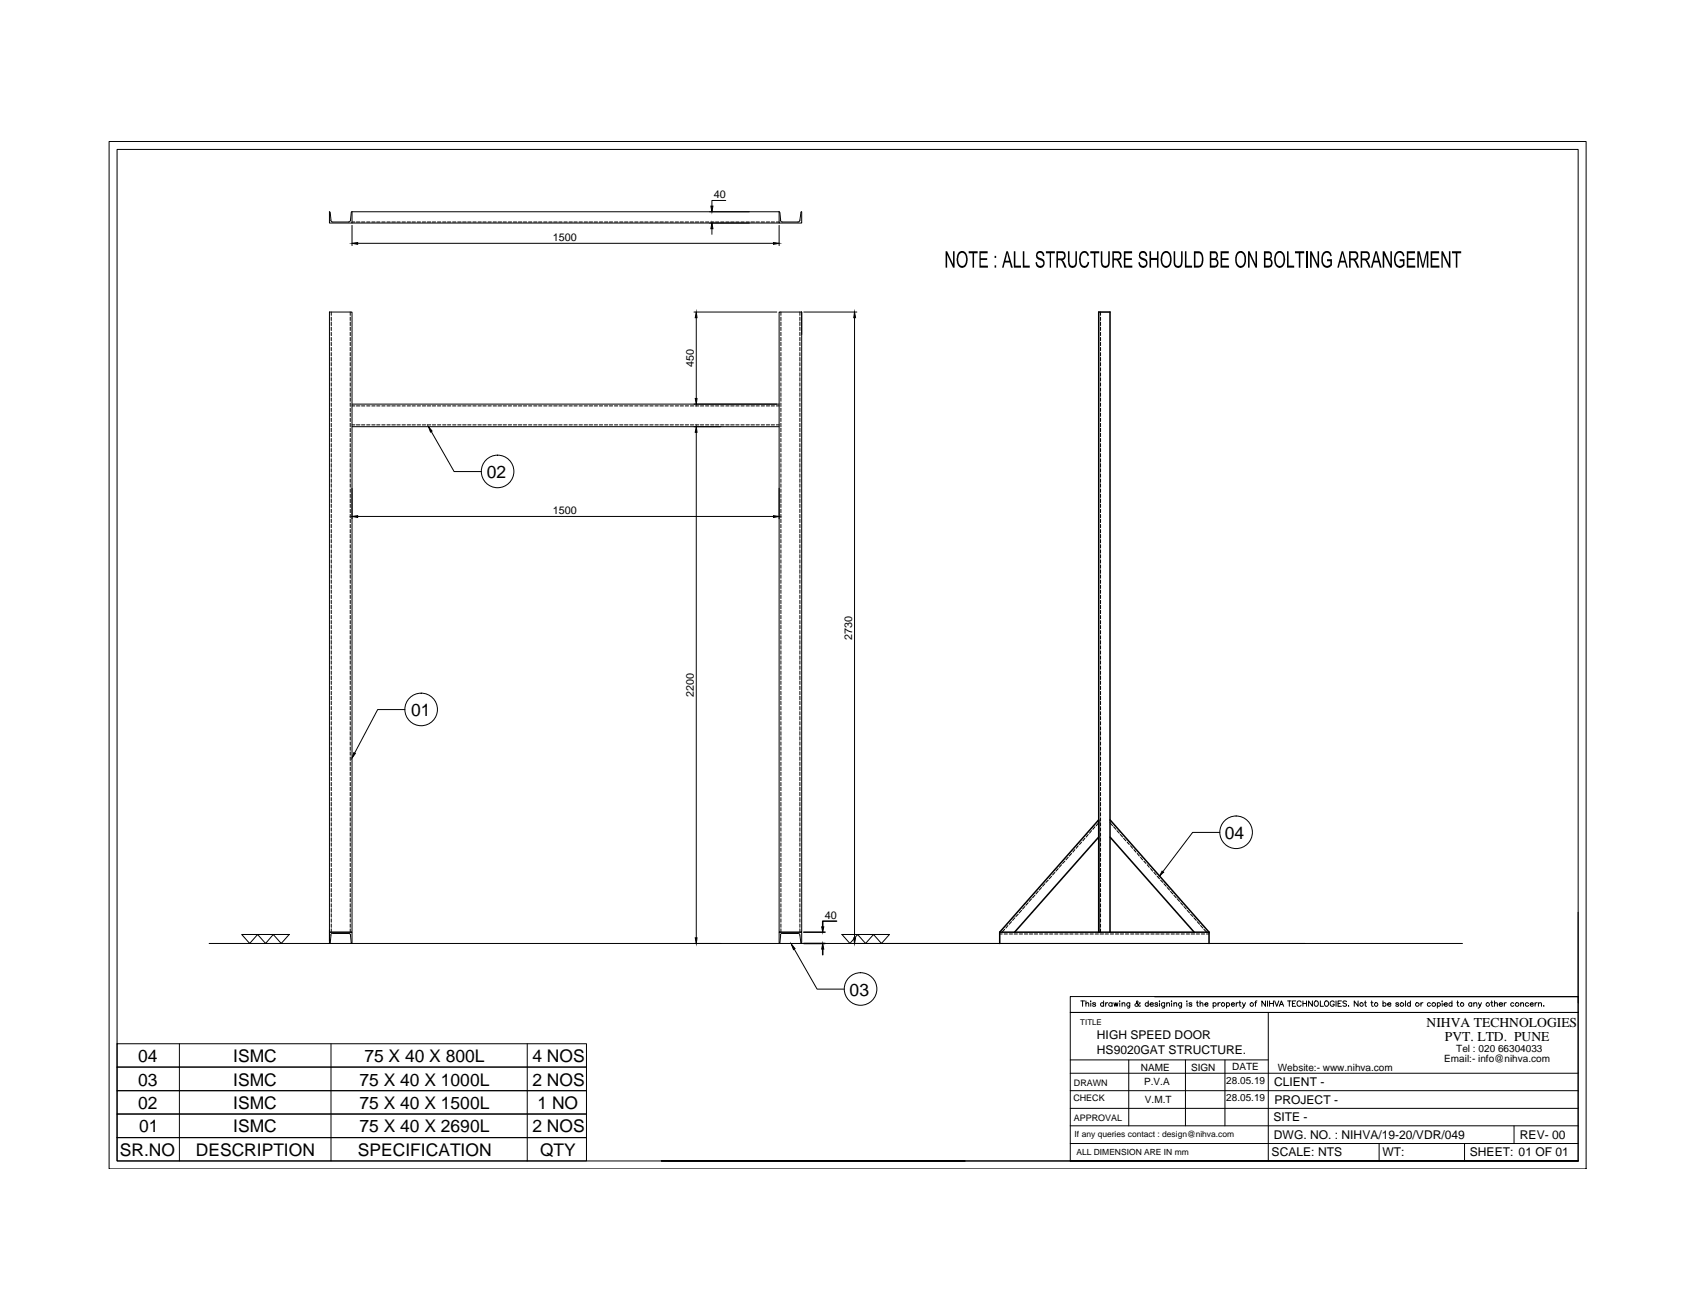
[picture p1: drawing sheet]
<svg xmlns="http://www.w3.org/2000/svg" width="279mm" height="216mm" viewBox="0 0 279 216" stroke-linecap="round" stroke-linejoin="round" font-family="sans-serif">
<!-- layer: 0 -->
<g fill="none" stroke="#000" stroke-width=".17">
<path d="M18 23.4h243.8v169.5h-243.8zM19.3 24.7h241.1v166.9h-241.1zM54.3 35h.2M54.4 35v1.8h3.7v-1.8M54.5 35.1l.1 1.3M54.6 36.3l.1 .3h.2h2.6M58 35.1l-.2 1.4-.3 .1M58.1 35h-.1M58.1 36.6h.5M58.1 36.8h70.5M58.1 35h70.5M58.1 37.2v3.3"/>
<path d="M58.8 36.6h.6M59.7 36.6h.5M60.5 36.6h.6M61.4 36.6h.5M62.2 36.6h.5M63 36.6h.6M63.9 36.6h.5M64.7 36.6h.5M65.5 36.6h.6M66.4 36.6h.5M67.2 36.6h.5M68 36.6h.6"/>
<path d="M68.8 36.6h.6M69.7 36.6h.5M70.5 36.6h.6M71.3 36.6h.6M72.2 36.6h.5M73 36.6h.6M73.8 36.6h.6M74.7 36.6h.5M75.5 36.6h.6M76.3 36.6h.6M77.2 36.6h.5M78 36.6h.6"/>
<path d="M78.9 36.6h.5M79.7 36.6h.5M80.5 36.6h.6M81.4 36.6h.5M82.2 36.6h.6M83 36.6h.6M83.9 36.6h.5M84.7 36.6h.6M85.5 36.6h.6M86.4 36.6h.5M87.2 36.6h.6M88.1 36.6h.5"/>
<path d="M88.9 36.6h.5M89.7 36.6h.6M90.6 36.6h.5M91.4 36.6h.6M92.2 36.6h.6M93.1 36.6h.5M93.9 36.6h.6M94.7 36.6h.6M95.6 36.6h.5M96.4 36.6h.6M97.2 36.6h.6M98.1 36.6h.5"/>
<path d="M98.9 36.6h.6M99.8 36.6h.5M100.6 36.6h.5M101.4 36.6h.6M102.2 36.6h.6M103.1 36.6h.5M103.9 36.6h.6M104.7 36.6h.6M105.6 36.6h.5M106.4 36.6h.5M107.2 36.6h.6M108.1 36.6h.5"/>
<path d="M108.9 36.6h.6M109.7 36.6h.6M110.6 36.6h.5M111.4 36.6h.6M112.2 36.6h.6M113.1 36.6h.5M113.9 36.6h.6M114.7 36.6h.6M115.6 36.6h.5M116.4 36.6h.6M117.3 36.6h.5M117.5 37.7v1"/>
<path d="M118.1 36.6h.5M118.9 36.6h.6M119.8 33.1h-2.3v.9M119.8 36.6h.5M120.6 36.6h.6M121.4 36.6h.6M122.3 36.6h.5M123.1 36.6h.6M123.9 36.6h.6M124.8 36.6h.5M125.6 36.6h.6M126.5 36.6h.5"/>
<path d="M127.3 36.6h.5M128.1 36.6h.5M128.6 35h.1M128.6 35v1.8h3.7v-1.8M128.6 37.2v3.3M128.7 35.1l.1 1.3M128.8 36.3l.1 .3h.2M132.2 35.1l-.2 1.2-.1 .3h-2.8M132.3 35h-.1M54.4 51.5h3.7v102.4h-3.7zM54.7 51.5v.6M54.7 52.4v.5"/>
<path d="M54.7 53.2v.5M54.7 54v.6M54.7 54.8v.6M54.7 55.7v.5M54.7 56.5v.6M54.7 57.3v.6M54.7 58.2v.5M54.7 59v.6M54.7 59.8v.6M57.8 51.5v.6M57.8 52.4v.5M57.8 53.2v.5"/>
<path d="M57.8 54v.6M57.8 54.8v.6M57.8 55.7v.5M57.8 56.5v.6M57.8 57.3v.6M57.8 58.2v.5M57.8 59v.6M57.8 59.8v.6M59 40.2h68.6M114.5 51.5h13.7M114.9 52.4v13.4M128.6 51.5h3.7v102.4h-3.7z"/>
<path d="M128.9 51.5v.6M128.9 52.4v.5M128.9 53.2v.5M128.9 54v.6M128.9 54.8v.6M128.9 55.7v.5M128.9 56.5v.6M128.9 57.3v.6M128.9 58.2v.5M128.9 59v.6M128.9 59.8v.6M132 51.5v.6"/>
<path d="M132 52.4v.5M132 53.2v.5M132 54v.6M132 54.8v.6M132 55.7v.5M132 56.5v.6M132 57.3v.6M132 58.2v.5M132 59v.6M132 59.8v.6M132.3 51.5v3.7M132.6 51.5h8.8"/>
<path d="M141 52.4v102.4M181.6 51.5v.6M181.6 52.4v.5M181.6 53.2v.5M181.6 54v.6M181.6 54.8v.6M181.6 55.7v.5M181.6 56.5v.6M181.6 57.3v.6M181.6 58.2v.5M181.6 59v.6M181.6 59.8v.6"/>
<path d="M54.7 60.7v.5M54.7 61.5v.6M54.7 62.3v.6M54.7 63.2v.5M54.7 64v.6M54.7 64.8v.6M54.7 65.7v.5M54.7 66.5v.6M54.7 67.4v.5M54.7 68.2v.5M54.7 69v.6M54.7 69.9v.5"/>
<path d="M54.7 70.7v.6M54.7 71.5v.6M54.7 72.4v.5M54.7 73.2v.6M54.7 74v.6M54.7 74.9v.5M54.7 75.7v.6M54.7 76.5v.6M54.7 77.4v.5M54.7 78.2v.6M54.7 79.1v.5M54.7 79.9v.5"/>
<path d="M57.8 60.7v.5M57.8 61.5v.6M57.8 62.3v.6M57.8 63.2v.5M57.8 64v.6M57.8 64.8v.6M57.8 65.7v.5M57.8 66.5v.6M57.8 67.4v.5M57.8 68.2v.5M57.8 69v.6M57.8 69.9v.5"/>
<path d="M57.8 70.7v.6M57.8 71.5v.6M57.8 72.4v.5M57.8 73.2v.6M57.8 74v.6M57.8 74.9v.5M57.8 75.7v.6M57.8 76.5v.6M57.8 77.4v.5M57.8 78.2v.6M57.8 79.1v.5M57.8 79.9v.5"/>
<path d="M58.1 70.4h70.5M58.1 70.1h.5M58.1 66.7h70.5M58.1 67h.5M58.8 70.1h.6M58.8 67h.6M59.7 70.1h.5M59.7 67h.5M60.5 70.1h.6M60.5 67h.6M61.4 70.1h.5M61.4 67h.5"/>
<path d="M62.2 70.1h.5M62.2 67h.5M63 70.1h.6M63 67h.6M63.9 70.1h.5M63.9 67h.5M64.7 70.1h.5M64.7 67h.5M65.5 70.1h.6M65.5 67h.6M66.4 70.1h.5M66.4 67h.5"/>
<path d="M67.2 70.1h.5M67.2 67h.5M68 70.1h.6M68 67h.6M68.8 70.1h.6M68.8 67h.6M69.7 70.1h.5M69.7 67h.5M70.5 70.1h.6M70.5 67h.6M71.2 71.2l3.7 6.6h4.6M71.3 70.1h.6"/>
<path d="M71.3 67h.6M72.2 70.1h.5M72.2 67h.5M73 70.1h.6M73 67h.6M73.8 70.1h.6M73.8 67h.6M74.7 70.1h.5M74.7 67h.5M75.5 70.1h.6M75.5 67h.6M76.3 70.1h.6"/>
<path d="M76.3 67h.6M77.2 70.1h.5M77.2 67h.5M78 70.1h.6M78 67h.6M78.9 70.1h.5M78.9 67h.5M79.7 70.1h.5M79.7 67h.5M80.5 70.1h.6M80.5 67h.6M81.4 70.1h.5"/>
<path d="M81.4 67h.5M82.2 70.1h.6M82.2 67h.6M83 70.1h.6M83 67h.6M83.9 70.1h.5M83.9 67h.5M84.7 70.1h.6M84.7 67h.6M85.5 70.1h.6M85.5 67h.6M86.4 70.1h.5"/>
<path d="M86.4 67h.5M87.2 70.1h.6M87.2 67h.6M88.1 70.1h.5M88.1 67h.5M88.9 70.1h.5M88.9 67h.5M89.7 70.1h.6M89.7 67h.6M90.6 70.1h.5M90.6 67h.5M91.4 70.1h.6"/>
<path d="M91.4 67h.6M92.2 70.1h.6M92.2 67h.6M93.1 70.1h.5M93.1 67h.5M93.9 70.1h.6M93.9 67h.6M94.7 70.1h.6M94.7 67h.6M95.6 70.1h.5M95.6 67h.5M96.4 70.1h.6"/>
<path d="M96.4 67h.6M97.2 70.1h.6M97.2 67h.6M98.1 70.1h.5M98.1 67h.5M98.9 70.1h.6M98.9 67h.6M99.8 70.1h.5M99.8 67h.5M100.6 70.1h.5M100.6 67h.5M101.4 70.1h.6"/>
<path d="M101.4 67h.6M102.2 70.1h.6M102.2 67h.6M103.1 70.1h.5M103.1 67h.5M103.9 70.1h.6M103.9 67h.6M104.7 70.1h.6M104.7 67h.6M105.6 70.1h.5M105.6 67h.5M106.4 70.1h.5"/>
<path d="M106.4 67h.5M107.2 70.1h.6M107.2 67h.6M108.1 70.1h.5M108.1 67h.5M108.9 70.1h.6M108.9 67h.6M109.7 70.1h.6M109.7 67h.6M110.6 70.1h.5M110.6 67h.5M111.4 70.1h.6"/>
<path d="M111.4 67h.6M112.2 70.1h.6M112.2 67h.6M113.1 70.1h.5M113.1 67h.5M113.9 70.1h.6M113.9 67h.6M114.7 70.1h.6M114.7 67h.6M114.9 71.4v83.4M115.6 70.1h.5M115.6 67h.5"/>
<path d="M116.4 70.1h.6M116.4 67h.6M117.3 70.1h.5M117.3 67h.5M118.1 70.1h.5M118.1 67h.5M118.9 70.1h.6M118.9 67h.6M119.8 70.1h.5M119.8 67h.5M120.6 70.1h.6M120.6 67h.6"/>
<path d="M121.4 70.1h.6M121.4 67h.6M122.3 70.1h.5M122.3 67h.5M123.1 70.1h.6M123.1 67h.6M123.9 70.1h.6M123.9 67h.6M124.8 70.1h.5M124.8 67h.5M125.6 70.1h.6M125.6 67h.6"/>
<path d="M126.5 70.1h.5M126.5 67h.5M127.3 70.1h.5M127.3 67h.5M128.1 70.1h.5M128.1 67h.5M128.9 60.7v.5M128.9 61.5v.6M128.9 62.3v.6M128.9 63.2v.5M128.9 64v.6M128.9 64.8v.6"/>
<path d="M128.9 65.7v.5M128.9 66.5v.6M128.9 67.4v.5M128.9 68.2v.5M128.9 69v.6M128.9 69.9v.5M128.9 70.7v.6M128.9 71.5v.6M128.9 72.4v.5M128.9 73.2v.6M128.9 74v.6M128.9 74.9v.5"/>
<path d="M128.9 75.7v.6M128.9 76.5v.6M128.9 77.4v.5M128.9 78.2v.6M128.9 79.1v.5M128.9 79.9v.5M132 60.7v.5M132 61.5v.6M132 62.3v.6M132 63.2v.5M132 64v.6M132 64.8v.6"/>
<path d="M132 65.7v.5M132 66.5v.6M132 67.4v.5M132 68.2v.5M132 69v.6M132 69.9v.5M132 70.7v.6M132 71.5v.6M132 72.4v.5M132 73.2v.6M132 74v.6M132 74.9v.5"/>
<path d="M132 75.7v.6M132 76.5v.6M132 77.4v.5M132 78.2v.6M132 79.1v.5M132 79.9v.5M181.6 60.7v.5M181.6 61.5v.6M181.6 62.3v.6M181.6 63.2v.5M181.6 64v.6M181.6 64.8v.6"/>
<path d="M181.6 65.7v.5M181.6 66.5v.6M181.6 67.4v.5M181.6 68.2v.5M181.6 69v.6M181.6 69.9v.5M181.6 70.7v.6M181.6 71.5v.6M181.6 72.4v.5M181.6 73.2v.6M181.6 74v.6M181.6 74.9v.5"/>
<path d="M181.6 75.7v.6M181.6 76.5v.6M181.6 77.4v.5M181.6 78.2v.6M181.6 79.1v.5M181.6 79.9v.5M54.7 80.7v.6M54.7 81.6v.5M54.7 82.4v.6M54.7 83.2v.6M54.7 84.1v.5M54.7 84.9v.6"/>
<path d="M54.7 85.7v.6M54.7 86.6v.5M54.7 87.4v.6M54.7 88.2v.6M54.7 89.1v.5M54.7 89.9v.6M54.7 90.7v.6M54.7 91.6v.5M54.7 92.4v.5M54.7 93.2v.6M54.7 94.1v.5M54.7 94.9v.5"/>
<path d="M54.7 95.7v.6M54.7 96.6v.5M54.7 97.4v.5M54.7 98.2v.6M54.7 99.1v.5M54.7 99.9v.6M57.8 80.7v.6M57.8 81.6v.5M57.8 82.4v.6M57.8 83.2v.6M57.8 84.1v.5M57.8 84.9v.6"/>
<path d="M57.8 85.7v.6M57.8 86.6v.5M57.8 87.4v.6M57.8 88.2v.6M57.8 89.1v.5M57.8 89.9v.6M57.8 90.7v.6M57.8 91.6v.5M57.8 92.4v.5M57.8 93.2v.6M57.8 94.1v.5M57.8 94.9v.5"/>
<path d="M57.8 95.7v.6M57.8 96.6v.5M57.8 97.4v.5M57.8 98.2v.6M57.8 99.1v.5M57.8 99.9v.6M58.1 80.6v5M59 85.2h68.6M128.6 80.6v5M128.9 80.7v.6M128.9 81.6v.5M128.9 82.4v.6"/>
<path d="M128.9 83.2v.6M128.9 84.1v.5M128.9 84.9v.6M128.9 85.7v.6M128.9 86.6v.5M128.9 87.4v.6M128.9 88.2v.6M128.9 89.1v.5M128.9 89.9v.6M128.9 90.7v.6M128.9 91.6v.5M128.9 92.4v.5"/>
<path d="M128.9 93.2v.6M128.9 94.1v.5M128.9 94.9v.5M128.9 95.7v.6M128.9 96.6v.5M128.9 97.4v.5M128.9 98.2v.6M128.9 99.1v.5M128.9 99.9v.6M132 80.7v.6M132 81.6v.5M132 82.4v.6"/>
<path d="M132 83.2v.6M132 84.1v.5M132 84.9v.6M132 85.7v.6M132 86.6v.5M132 87.4v.6M132 88.2v.6M132 89.1v.5M132 89.9v.6M132 90.7v.6M132 91.6v.5M132 92.4v.5"/>
<path d="M132 93.2v.6M132 94.1v.5M132 94.9v.5M132 95.7v.6M132 96.6v.5M132 97.4v.5M132 98.2v.6M132 99.1v.5M132 99.9v.6M181.6 80.7v.6M181.6 81.6v.5M181.6 82.4v.6"/>
<path d="M181.6 83.2v.6M181.6 84.1v.5M181.6 84.9v.6M181.6 85.7v.6M181.6 86.6v.5M181.6 87.4v.6M181.6 88.2v.6M181.6 89.1v.5M181.6 89.9v.6M181.6 90.7v.6M181.6 91.6v.5M181.6 92.4v.5"/>
<path d="M181.6 93.2v.6M181.6 94.1v.5M181.6 94.9v.5M181.6 95.7v.6M181.6 96.6v.5M181.6 97.4v.5M181.6 98.2v.6M181.6 99.1v.5M181.6 99.9v.6M54.7 100.7v.6M54.7 101.6v.5M54.7 102.4v.6"/>
<path d="M54.7 103.2v.6M54.7 104.1v.5M54.7 104.9v.6M54.7 105.7v.6M54.7 106.6v.5M54.7 107.4v.6M54.7 108.3v.5M54.7 109.1v.5M54.7 109.9v.6M54.7 110.8v.5M54.7 111.6v.6M54.7 112.4v.6"/>
<path d="M54.7 113.3v.5M54.7 114.1v.6M54.7 114.9v.6M54.7 115.8v.5M54.7 116.6v.6M54.7 117.5v.5M54.7 118.3v.5M54.7 119.1v.6M54.7 120v.5M57.8 100.7v.6M57.8 101.6v.5M57.8 102.4v.6"/>
<path d="M57.8 103.2v.6M57.8 104.1v.5M57.8 104.9v.6M57.8 105.7v.6M57.8 106.6v.5M57.8 107.4v.6M57.8 108.3v.5M57.8 109.1v.5M57.8 109.9v.6M57.8 110.8v.5M57.8 111.6v.6M57.8 112.4v.6"/>
<path d="M57.8 113.3v.5M57.8 114.1v.6M57.8 114.9v.6M57.8 115.8v.5M57.8 116.6v.6M57.8 117.5v.5M57.8 118.3v.5M57.8 119.1v.6M57.8 120v.5M66.8 117.1h-4.5l-3.8 7.2M128.9 100.7v.6M128.9 101.6v.5"/>
<path d="M128.9 102.4v.6M128.9 103.2v.6M128.9 104.1v.5M128.9 104.9v.6M128.9 105.7v.6M128.9 106.6v.5M128.9 107.4v.6M128.9 108.3v.5M128.9 109.1v.5M128.9 109.9v.6M128.9 110.8v.5M128.9 111.6v.6"/>
<path d="M128.9 112.4v.6M128.9 113.3v.5M128.9 114.1v.6M128.9 114.9v.6M128.9 115.8v.5M128.9 116.6v.6M128.9 117.5v.5M128.9 118.3v.5M128.9 119.1v.6M128.9 120v.5M132 100.7v.6M132 101.6v.5"/>
<path d="M132 102.4v.6M132 103.2v.6M132 104.1v.5M132 104.9v.6M132 105.7v.6M132 106.6v.5M132 107.4v.6M132 108.3v.5M132 109.1v.5M132 109.9v.6M132 110.8v.5M132 111.6v.6"/>
<path d="M132 112.4v.6M132 113.3v.5M132 114.1v.6M132 114.9v.6M132 115.8v.5M132 116.6v.6M132 117.5v.5M132 118.3v.5M132 119.1v.6M132 120v.5M181.6 100.7v.6M181.6 101.6v.5"/>
<path d="M181.6 102.4v.6M181.6 103.2v.6M181.6 104.1v.5M181.6 104.9v.6M181.6 105.7v.6M181.6 106.6v.5M181.6 107.4v.6M181.6 108.3v.5M181.6 109.1v.5M181.6 109.9v.6M181.6 110.8v.5M181.6 111.6v.6"/>
<path d="M181.6 112.4v.6M181.6 113.3v.5M181.6 114.1v.6M181.6 114.9v.6M181.6 115.8v.5M181.6 116.6v.6M181.6 117.5v.5M181.6 118.3v.5M181.6 119.1v.6M181.6 120v.5M54.7 120.8v.6M54.7 121.6v.6"/>
<path d="M54.7 122.5v.5M54.7 123.3v.6M54.7 124.1v.6M54.7 125v.5M54.7 125.8v.6M54.7 126.6v.6M54.7 127.5v.5M54.7 128.3v.5M54.7 129.1v.6M54.7 129.9v.6M54.7 130.8v.5M54.7 131.6v.6"/>
<path d="M54.7 132.4v.6M54.7 133.3v.5M54.7 134.1v.6M54.7 135v.5M54.7 135.8v.5M54.7 136.6v.6M54.7 137.5v.5M54.7 138.3v.6M54.7 139.1v.6M54.7 140v.5M57.8 120.8v.6M57.8 121.6v.6"/>
<path d="M57.8 122.5v.5M57.8 123.3v.6M57.8 124.1v.6M57.8 125v.5M57.8 125.8v.6M57.8 126.6v.6M57.8 127.5v.5M57.8 128.3v.5M57.8 129.1v.6M57.8 129.9v.6M57.8 130.8v.5M57.8 131.6v.6"/>
<path d="M57.8 132.4v.6M57.8 133.3v.5M57.8 134.1v.6M57.8 135v.5M57.8 135.8v.5M57.8 136.6v.6M57.8 137.5v.5M57.8 138.3v.6M57.8 139.1v.6M57.8 140v.5M128.9 120.8v.6M128.9 121.6v.6"/>
<path d="M128.9 122.5v.5M128.9 123.3v.6M128.9 124.1v.6M128.9 125v.5M128.9 125.8v.6M128.9 126.6v.6M128.9 127.5v.5M128.9 128.3v.5M128.9 129.1v.6M128.9 129.9v.6M128.9 130.8v.5M128.9 131.6v.6"/>
<path d="M128.9 132.4v.6M128.9 133.3v.5M128.9 134.1v.6M128.9 135v.5M128.9 135.8v.5M128.9 136.6v.6M128.9 137.5v.5M128.9 138.3v.6M128.9 139.1v.6M128.9 140v.5M132 120.8v.6M132 121.6v.6"/>
<path d="M132 122.5v.5M132 123.3v.6M132 124.1v.6M132 125v.5M132 125.8v.6M132 126.6v.6M132 127.5v.5M132 128.3v.5M132 129.1v.6M132 129.9v.6M132 130.8v.5M132 131.6v.6"/>
<path d="M132 132.4v.6M132 133.3v.5M132 134.1v.6M132 135v.5M132 135.8v.5M132 136.6v.6M132 137.5v.5M132 138.3v.6M132 139.1v.6M132 140v.5M177.9 139.6l-.3 .4M178.5 139l-.3 .4"/>
<path d="M179 138.4l-.3 .4M179.6 137.7l-.3 .5M180.1 137.1l-.3 .4M180.7 136.5l-.3 .4M181.3 135.8l-.4 .5M181.6 120.8v.6M181.6 121.6v.6M181.6 122.5v.5M181.6 123.3v.6M181.6 124.1v.6M181.6 125v.5M181.6 125.8v.6"/>
<path d="M181.6 126.6v.6M181.6 127.5v.5M181.6 128.3v.5M181.6 129.1v.6M181.6 129.9v.6M181.6 130.8v.5M181.6 131.6v.6M181.6 132.4v.6M181.6 133.3v.5M181.6 134.1v.6M181.6 135v.5M181.6 135.8v.5"/>
<path d="M181.6 136.6v.6M181.6 137.5v.5M181.6 138.3v.6M181.6 139.1v.6M181.6 140v.5M183.2 135.8l.4 .5M183.8 136.5l.4 .4M184.3 137.1l.4 .4M184.9 137.7l.4 .5M185.4 138.4l.4 .4M186 139l.4 .4M186.6 139.6l.3 .4"/>
<path d="M201.3 137.4h-4.5l-4.9 6.5M34.5 155.7h206.9M39.9 154.2l1.3 1.5 1.3-1.5h5.2l-1.3 1.5-1.3-1.5-1.3 1.5-1.3-1.5zM54.4 153.5v1.8M54.5 155.6l-.2 .1M54.6 154.4l-.1 1.2M54.7 140.8v.6M54.7 141.6v.6M54.7 142.5v.5M54.7 143.3v.6M54.7 144.1v.6M54.7 145v.5"/>
<path d="M54.7 145.8v.6M54.7 146.7v.5M54.7 147.5v.5M54.7 148.3v.6M54.7 149.2v.5M54.7 150v.6M54.7 150.8v.6M54.7 151.7v.5M54.7 152.5v.6M54.7 153.3v.6M54.9 154l-.3 .2v.2M54.9 154.1h2.6"/>
<path d="M57.5 154l.2 .1 .1 .3M57.8 140.8v.6M57.8 141.6v.6M57.8 142.5v.5M57.8 143.3v.6M57.8 144.1v.6M57.8 145v.5M57.8 145.8v.6M57.8 146.7v.5M57.8 147.5v.5M57.8 148.3v.6M57.8 149.2v.5"/>
<path d="M57.8 150v.6M57.8 150.8v.6M57.8 151.7v.5M57.8 152.5v.6M57.8 153.3v.6M57.8 154.4l.2 1.2 .1 .1v-1.8h-3.7v1.8M128.7 155.6l-.1 .1v-1.8h3.7v1.8M128.8 154.4l-.1 1.2M128.9 140.8v.6M128.9 141.6v.6M128.9 142.5v.5M128.9 143.3v.6"/>
<path d="M128.9 144.1v.6M128.9 145v.5M128.9 145.8v.6M128.9 146.7v.5M128.9 147.5v.5M128.9 148.3v.6M128.9 149.2v.5M128.9 150v.6M128.9 150.8v.6M128.9 151.7v.5M128.9 152.5v.6M128.9 153.3v.6"/>
<path d="M129.1 154l-.3 .2v.2M129.1 154.1h2.6M131.1 156.7l3.7 6.6h4.5M131.7 154l.2 .1 .1 .3M132 154.4l.2 1.2 .1 .1M132 140.8v.6M132 141.6v.6M132 142.5v.5M132 143.3v.6M132 144.1v.6M132 145v.5M132 145.8v.6"/>
<path d="M132 146.7v.5M132 147.5v.5M132 148.3v.6M132 149.2v.5M132 150v.6M132 150.8v.6M132 151.7v.5M132 152.5v.6M132 153.3v.6M139 154.2h5.2l1.3 1.5 1.3-1.5h-2.6l-1.4 1.5-1.3-1.5-1.2 1.5zM165 154.2h.4M165.7 154.2h.6"/>
<path d="M165.8 153.4l-.4 .5M166.3 152.8l-.3 .4M166.6 154.2h.5M166.9 152.1l-.3 .5M167.4 154.2h.5M167.5 151.5l-.4 .4M168 150.9l-.3 .4M168.2 154.2h.6M168.6 150.3l-.4 .4M169.1 154.2h.5M169.1 149.6l-.3 .5M169.7 149l-.4 .4"/>
<path d="M169.9 154.2h.5M170.2 148.4l-.3 .4M170.7 154.2h.6M170.8 147.8l-.4 .4M171.3 147.1l-.3 .5M171.5 154.2h.6M171.9 146.5l-.4 .4M172.4 154.2h.5M172.4 145.9l-.3 .4M173 145.3l-.4 .4M173.2 154.2h.6M173.5 144.6l-.3 .5"/>
<path d="M174 154.2h.6M174.1 144l-.4 .4M174.6 143.4l-.3 .4M174.9 154.2h.5M175.2 142.7l-.4 .5M175.7 154.2h.6M175.7 142.1l-.3 .4M176.3 141.5l-.4 .4M176.5 154.2h.6M176.8 140.9l-.3 .4M177.4 154.2h.5M177.4 140.2l-.3 .5"/>
<path d="M178.2 154.2h.6M179 154.2h.6M179.9 154.2h.5M180.7 154.2h.6M181.5 154.2h.6M181.6 140.8v.6M181.6 141.6v.6M181.6 142.5v.5M181.6 143.3v.6M181.6 144.1v.6M181.6 145v.5M181.6 145.8v.6"/>
<path d="M181.6 146.7v.5M181.6 147.5v.5M181.6 148.3v.6M181.6 149.2v.5M181.6 150v.6M181.6 150.8v.6M181.6 151.7v.5M181.6 152.5v.6M181.6 153.3v.6M182.4 154.2h.5M183.2 154.2h.6M184.1 154.2h.5"/>
<path d="M184.9 154.2h.5M185.7 154.2h.6M186.6 154.2h.5M187.1 140.2l.4 .5M187.4 154.2h.6M187.7 140.9l.3 .4M188.2 154.2h.6M188.2 141.5l.4 .4M188.8 142.1l.3 .4M189.1 154.2h.5M189.3 142.7l.4 .5M189.9 143.4l.3 .4"/>
<path d="M189.9 154.2h.6M190.4 144l.4 .4M190.7 154.2h.6M191 144.6l.4 .5M191.5 145.3l.4 .4M191.6 154.2h.5M192.1 145.9l.4 .4M192.4 154.2h.6M192.6 146.5l.4 .4M193.2 147.1l.4 .5M193.3 154.2h.5M193.7 147.8l.4 .4"/>
<path d="M194.1 154.2h.5M194.3 148.4l.4 .4M194.8 149l.4 .4M194.9 154.2h.6M195.4 149.6l.4 .5M195.8 154.2h.5M195.9 150.3l.4 .4M196.5 150.9l.4 .4M196.6 154.2h.6M197 151.5l.4 .4M197.4 154.2h.6M197.6 152.1l.4 .5"/>
<path d="M198.1 152.8l.4 .4M198.3 154.2h.5M198.7 153.4l.5 .5M199.1 154.2h.4M260.4 150.6v15M19.3 176.1h77.5v3.9h-77.5zM19.3 172.3h77.5v3.8h-77.5zM29.6 172.3v19.3M54.6 172.3v19.3M87 172.3v19.3M176.6 177.2h83.8M176.6 174.9h32.7"/>
<path d="M178.4 165.2h.6M178.7 165.2v.9M179.2 165.7l.2-.2 .2 .1 .1 .5M179.2 165.2v.9M180 165.2v.1zM180 165.6v.5M180.8 165.6l-.2-.1-.3 .1 .5 .2v.3h-.3l-.2-.1M182.1 165.6a.28 .28 0 0 0-.4 0 .28 .28 0 0 0 0 .4 .28 .28 0 0 0 .4 0M182.1 165.2v.9M182.5 165.5v.6M182.8 165.5l-.2 .1-.1 .2M183.5 165.6a.3 .3 0 0 0-.4 0 .3 .3 0 0 0 0 .4 .3 .3 0 0 0 .4 0"/>
<path d="M183.5 165.5v.6M183.8 165.5l.2 .6 .2-.6 .1 .6 .2-.6M184.8 165.3h.1M184.8 165.6v.5M185.2 165.7l.2-.2 .2 .1v.5M185.2 165.5v.6M186.3 174.9v10.9M186.5 165.5l-.1 .8-.3 .1M186.5 165.6a.28 .28 0 0 0-.5 0 .28 .28 0 0 0 0 .4 .28 .28 0 0 0 .5 0M188.2 165.6l-.1-.1a.55 .55 0 0 1-.8 .5v-.2l.5-.4-.1-.2-.1 .1v.3l.4 .5 .2-.1M189.5 165.6a.28 .28 0 0 0-.4 0 .28 .28 0 0 0 0 .4 .28 .28 0 0 0 .4 0M189.5 165.2v.9"/>
<path d="M189.8 165.8h.5v-.1a.3 .3 0 0 0-.4-.1 .3 .3 0 0 0 0 .5 .3 .3 0 0 0 .4-.1M190.6 164.5h69.8zM190.6 164.5h69.8M191.1 165.6l-.2-.1-.3 .1v.1l.4 .1 .1 .2-.2 .1-.3-.1M191.4 165.2v.1zM191.4 165.6v.5M192.2 165.5v.8l-.4 .1M192.2 165.6a.3 .3 0 0 0-.4 0 .3 .3 0 0 0 0 .4 .3 .3 0 0 0 .4 0M192.5 165.7l.3-.2 .2 .1v.5M192.5 165.5v.6M193.4 165.2v.1zM193.4 165.6v.5"/>
<path d="M193.7 165.7l.2-.2 .3 .1v.5M193.7 165.5v.6M195 165.5v.8l-.4 .1M195 165.6a.28 .28 0 0 0-.4 0 .28 .28 0 0 0 0 .4 .28 .28 0 0 0 .4 0M195.6 174.9v10.9M195.9 165.2v.1zM195.9 165.6v.5M196.7 165.6l-.2-.1-.2 .1v.1l.4 .1v.2l-.2 .1-.3-.1M197.5 165.5h.3M197.6 165.2v.7l.2 .2M198 165.7l.3-.2 .2 .1v.5M198 165.2v.9"/>
<path d="M198.9 165.8h.5a.28 .28 0 0 0-.3-.3 .28 .28 0 0 0-.3 .3 .28 .28 0 0 0 .3 .3l.3-.1M200.2 165.6a.28 .28 0 0 1 .4 0 .28 .28 0 0 1 0 .4 .28 .28 0 0 1-.4 0M200.2 165.5v.9M201 165.5v.6M201.4 165.5l-.3 .1-.1 .2M202.2 174.9v10.9M202.4 165.6a.28 .28 0 0 1 .4 0 .28 .28 0 0 1 0 .4 .28 .28 0 0 1-.4 0M202.4 165.5v.9M203.2 165.8h.5a.28 .28 0 0 0-.3-.3 .28 .28 0 0 0-.2 .3 .28 .28 0 0 0 .2 .3l.3-.1M204 165.5v.6M204.4 165.5l-.3 .1-.1 .2M204.5 165.5h.3"/>
<path d="M204.6 165.2v.7l.2 .2M205 165.5l.3 .6 .2-.6M205.3 166.1l-.3 .3M207.1 165.5h.3M207.4 165.2l-.2 .2v.7M208.8 165.2v.9l-.5-.9v.9M209.2 165.2v.9M209.3 167.1v24.5M209.5 165.2v.9M209.5 165.6h.7M210.2 165.2v.9M210.4 165.2l.3 .9 .3-.9"/>
<path d="M211.1 166.1l.4-.9 .4 .9M211.3 165.8h.4M212.5 165.2h.6M212.8 165.2v.9M213.3 165.6h.3M213.8 165.2h-.5v.9h.5M214.7 165.4a.38 .38 0 0 0-.5-.1 .38 .38 0 0 0-.1 .5 .35 .35 0 0 0 .2 .3 .35 .35 0 0 0 .4-.2M215 165.6h.6M215 165.2v.9M215.6 165.2v.9M216.6 165.2v.9l-.6-.9v.9M217 165.3h.1a.42 .42 0 0 1 .5 .4 .42 .42 0 0 1-.5 .4l-.2-.3z"/>
<path d="M217.9 165.2v.9h.5M218.7 165.3h.1a.42 .42 0 0 1 .5 .4 .42 .42 0 0 1-.5 .4l-.2-.3zM220.2 165.4a.38 .38 0 0 0-.5-.1 .38 .38 0 0 0-.2 .5 .34 .34 0 0 0 .4 .3 .34 .34 0 0 0 .3-.3h-.2M220.5 165.2v.9M220.8 165.6h.4M221.4 165.2h-.6v.9h.6M222.2 165.3l-.2-.1-.4 .1 .1 .3 .5 .2-.2 .3-.4-.1M222.5 166.1h.1zM224.1 165.2v.9l-.6-.9v.9M225.2 165.5h.3M225.3 165.2v.7l.2 .2M226.2 165.5h.4"/>
<path d="M226.4 165.2v.7l.2 .2M228.2 165.6a.28 .28 0 0 1 .5 0 .28 .28 0 0 1 0 .4 .28 .28 0 0 1-.5 0M228.2 165.2v.9M229 165.8h.5v-.1a.3 .3 0 0 0-.4-.1 .3 .3 0 0 0 0 .5 .3 .3 0 0 0 .4-.1M230.8 165.6l-.2-.1-.2 .1v.1l.4 .1v.2l-.2 .1-.3-.1M232 165.2v.9M232.8 165.6a.28 .28 0 0 0-.5 0 .28 .28 0 0 0 0 .4 .28 .28 0 0 0 .5 0M232.8 165.2v.9M234.5 165.5v.6M234.8 165.5l-.2 .1-.1 .2M236.1 165.6a.28 .28 0 0 0-.5 0 .28 .28 0 0 0 0 .4 .28 .28 0 0 0 .5 0M237.2 165.6a.28 .28 0 0 1 .4 0 .28 .28 0 0 1 0 .4 .28 .28 0 0 1-.4 0"/>
<path d="M237.2 165.5v.9M238 165.2v.1zM238 165.6v.5M238.3 165.8h.6v-.1a.3 .3 0 0 0-.5-.1 .3 .3 0 0 0 0 .5 .3 .3 0 0 0 .5-.1M239.6 165.6a.28 .28 0 0 0-.4 0 .28 .28 0 0 0 0 .4 .28 .28 0 0 0 .4 0M239.6 165.2v.9M240.4 165.5h.3M240.6 165.2v.7l.2 .2M242.9 165.6a.28 .28 0 0 0-.4 0 .28 .28 0 0 0 0 .4 .28 .28 0 0 0 .4 0M242.9 165.5v.6M243.2 165.7l.2-.2 .3 .1v.5M243.2 165.5v.6"/>
<path d="M244 165.5l.2 .6 .3-.6M244.2 166.1l-.3 .3M246 165.5h.4M246.2 165.2v.7l.2 .2M246.6 165.7l.3-.2 .2 .1v.5M246.6 165.2v.9M247.4 165.8h.6a.3 .3 0 0 0-.5-.2 .3 .3 0 0 0-.1 .4 .3 .3 0 0 0 .5 .1l.1-.1M248.3 165.5v.6M248.6 165.5l-.2 .1-.1 .2M249.8 165.6a.28 .28 0 0 0-.4 0 .28 .28 0 0 0 0 .4 .28 .28 0 0 0 .4 0M251 165.7l.2-.2 .2 .1v.5M251 165.5v.6"/>
<path d="M252.3 165.6a.3 .3 0 0 0-.5 0 .3 .3 0 0 0 0 .4 .3 .3 0 0 0 .5 0M252.5 165.8h.5a.28 .28 0 0 0-.3-.3 .28 .28 0 0 0-.2 .3 .28 .28 0 0 0 .2 .3l.3-.1M253.3 165.5v.6M253.7 165.5l-.2 .1-.2 .2M253.9 165.7l.2-.2 .3 .1v.5M253.9 165.5v.6M254.7 166.1h.1zM19.3 180h77.5v3.9h-77.5zM19.3 183.9h77.5v3.9h-77.5zM19.3 187.8h77.5v3.8h-77.5zM110.3 191.6h150.1h-83.8v-24.5h83.8h-83.8v-2.6h83.8v27.1M159.3 191.6h-50.2h50.2"/>
<path d="M176.6 185.8h83.8M176.6 183h83.8M176.6 180h83.8M176.6 188.8h83.8M227.6 188.8v2.8M241.7 188.8v2.8M249.9 185.8v3"/>
<circle cx="82.1" cy="77.8" r="2.69"/>
<circle cx="69.5" cy="117.1" r="2.69"/>
<circle cx="204" cy="137.4" r="2.69"/>
<circle cx="142" cy="163.2" r="2.69"/>
<circle cx="201.8" cy="165.8" r=".29"/>
<circle cx="206.6" cy="165.8" r=".29"/>
<circle cx="224.7" cy="165.8" r=".29"/>
<circle cx="227.1" cy="165.8" r=".29"/>
<circle cx="231.4" cy="165.8" r=".31"/>
<circle cx="233.9" cy="165.8" r=".31"/>
<circle cx="236.6" cy="165.8" r=".31"/>
<circle cx="241.3" cy="165.8" r=".29"/>
<circle cx="245.5" cy="165.8" r=".29"/>
<circle cx="250.4" cy="165.8" r=".31"/>
</g>
<g fill="#000" stroke="#000" stroke-width=".17">
<path d="M117.5 36.8l.2 .9h-.4zM117.3 34h.4l-.2 1zM58.1 40.2l.9-.2v.3zM114.9 51.5l.1 .9h-.3zM127.6 40l1 .2-1 .1zM141 51.5l.2 .9h-.3zM70.7 70.4l.6 .7-.3 .2zM114.9 70.4l.1 1h-.3zM114.7 65.8h.3l-.1 .9zM58.1 85.2l.9-.1v.3zM127.6 85.1l1 .1-1 .2zM58.4 124.2l.2 .2-.5 .7z"/>
<path d="M114.7 154.8h.3l-.1 .9zM130.6 155.9l.6 .7-.2 .1zM135.8 155.7l.1 1h-.3zM135.6 153h.3l-.1 .9zM140.9 154.8h.3l-.2 .9zM191.8 143.8l.2 .2-.6 .6z"/>
</g>
<path d="M215.7 41.5v2.7M181.3 138.2l-13.9 15.7M183.2 135.3l16.3 18.6M183.2 138.2l13.9 15.7M132.6 155.7h3.6M132.6 153.9h3.6M135.8 156.7v.9M138.1 152h-2.3v1M165 153.9l16.3-18.6v18.6v-102.4h1.9v102.4M165 153.9h34.5M165 153.9v1.8M199.5 153.9v1.8" fill="none" stroke="#000" stroke-width=".25"/>
<g fill="#000">
<path d="M156.1 41.5h.2l1 2.1v-2.1h.2v2.7h-.2l-1-2.1v2.1h-.2zM159.9 41.5h1.4v.3h-.5v2.4h-.3v-2.4h-.6zM161.6 41.5h1.4v.3h-1.1v.8h1v.3h-1v.9h1.1v.4h-1.4zM167.3 41.5h.3v2.3h.9v.4h-1.2zM168.8 41.5h.3v2.3h.8v.4h-1.1zM171.1 41.7l.4-.3 .5 .1 .2 .1 .2 .5v.1h-.3a.44 .44 0 0 0-.4-.5 .44 .44 0 0 0-.5 .4 .44 .44 0 0 0 .5 .5l.4 .1 .3 .3v.6l-.1 .3-.5 .3-.5-.1-.4-.6v-.2h.3a.49 .49 0 0 0 .4 .6 .49 .49 0 0 0 .5-.4 .49 .49 0 0 0-.5-.5l-.3-.2-.3-.4zM172.6 41.5h1.5v.3h-.6v2.4h-.3v-2.4h-.6zM176.2 41.5h.3v1.9a.49 .49 0 0 0 .6 .5 .49 .49 0 0 0 .4-.7v-1.7h.2v2l-.1 .4-.5 .3h-.4l-.3-.3-.2-.6zM178.4 41.6l.4-.2 .5 .1 .3 .3 .1 .4-.2 .1-.2-.4a.62 .62 0 0 0-.7 0 .62 .62 0 0 0-.2 .7v.7l.1 .2a.54 .54 0 0 0 .7 .3 .54 .54 0 0 0 .3-.6l.3 .1-.4 .8-.5 .1-.6-.3-.2-.6v-.6l.1-.7zM179.9 41.5h1.5v.3h-.6v2.4h-.3v-2.4h-.6zM181.7 41.5h.2v1.8a.52 .52 0 0 0 .6 .6 .52 .52 0 0 0 .4-.7v-1.7h.2v2l-.1 .4-.5 .3-.6-.2-.2-.7zM185.5 41.5h1.3v.3h-1.1v.8h1.1v.3h-1.1v.9h1.2v.4h-1.4z"/>
<path d="M188.1 41.7l.3-.3 .5 .1 .3 .1 .1 .5v.1h-.2a.44 .44 0 0 0-.4-.5 .44 .44 0 0 0-.5 .4 .44 .44 0 0 0 .5 .5l.4 .1 .2 .3 .1 .6-.2 .3-.4 .3-.5-.1-.4-.6v-.2h.2a.49 .49 0 0 0 .4 .6 .49 .49 0 0 0 .6-.4 .49 .49 0 0 0-.4-.5l-.6-.4-.2-.4zM189.7 41.5h.3v1.1h.9v-1.1h.3v2.7h-.3v-1.3h-.9v1.3h-.3zM193.7 41.5h.2v2l.3 .3a.55 .55 0 0 0 .6-.1 .55 .55 0 0 0 .1-.6v-1.6h.3v1.8l-.2 .6-.5 .3h-.3l-.3-.2-.2-.5zM195.6 41.5h.2v2.3h.9v.4h-1.1zM201.4 41.5h1.4v.3h-1.1v.8h1v.3h-1v.9h1.1v.4h-1.4zM206 41.5h.2l1 2.1v-2.1h.2v2.7h-.2l-1-2.1v2.1h-.2zM212.4 41.5h.3v2.3h.9v.4h-1.2zM213.7 41.5h1.5v.3h-.6v2.4h-.3v-2.4h-.6zM216.2 41.5h.3l.9 2.1v-2.1h.3v2.7h-.3l-.9-2.1v2.1h-.3zM218.4 41.6l.4-.2 .5 .1 .3 .3 .2 .4-.2 .1-.1-.2a.61 .61 0 0 0-.8-.3 .61 .61 0 0 0-.4 .7l.1 .9 .4 .5h.4l.4-.3v-.5h-.6v-.3h.8v1l-.5 .4h-.4l-.4-.1-.3-.3-.1-.5v-.9zM228.2 41.5h.3l1 2.1v-2.1h.2v2.7h-.2l-1.1-2.1v2.1h-.2zM230.3 41.8l.4-.3 .5-.1 .4 .3 .2 .5-.3 .1-.1-.4-.2-.1a.69 .69 0 0 0-.9 .7l.1 1 .5 .4h.3l.3-.3v-.5h-.5v-.3h.8v1l-.3 .3-.6 .1-.4-.1-.3-.4-.1-.6v-.6z"/>
<path d="M232.2 41.5h1.3v.3h-1.1v.8h1.1v.3h-1.1v.9h1.2v.4h-1.4zM233.9 41.5h.4l.5 2.3 .6-2.3h.3v2.7h-.2v-2.3l-.6 2.3h-.2l-.5-2.3v2.3h-.3zM236.1 41.5h1.4v.3h-1.1v.8h1v.3h-1v.9h1.1v.4h-1.4zM237.9 41.5h.2l1 2.1v-2.1h.3v2.7h-.3l-1-2.1v2.1h-.2zM239.6 41.5h1.5v.3h-.6v2.4h-.2v-2.4h-.7z"/>
<path d="M158.3 41.6l.3-.2h.4l.4 .4 .3 .5v.7l-.1 .6-.3 .5-.4 .1-.5-.1-.4-.4-.1-.4v-1zM158.4 41.9l-.3 .7 .1 .7 .2 .5 .4 .1 .4-.2 .2-.7v-.8l-.4-.4a.47 .47 0 0 0-.6 .1z"/>
<path d="M164.1 42.2h.3v.4h-.3zM164.1 43.8h.3v.4h-.3z"/>
<path d="M166.1 41.5h.2l.8 2.7h-.3l-.2-.9h-.8l-.2 .9h-.2zM166.2 41.8l-.3 1.2h.7z"/>
<path d="M174.3 41.5h1.1l.3 .2 .2 .3-.1 .6-.2 .3-.3 .1 .3 .2 .4 1h-.3l-.5-1.1-.2-.1h-.4v1.2h-.3zM174.6 41.8v.9h.5a.45 .45 0 0 0 .5-.5 .45 .45 0 0 0-.4-.4z"/>
<path d="M183.6 41.5h.9a.77 .77 0 0 1 .6 .7 .77 .77 0 0 1-.6 .8l.3 .3 .4 .9h-.3l-.4-.9-.3-.3h-.4v1.2h-.2zM183.8 41.8v.9h.6a.45 .45 0 0 0 .4-.5 .45 .45 0 0 0-.4-.4z"/>
<path d="M191.9 41.7l.3-.3h.4l.5 .4 .2 .5 .1 .8-.2 .5-.3 .5-.4 .1-.5-.1-.4-.6v-1.1zM192.2 41.8l-.3 .3-.1 .7 .1 .6 .3 .4a.51 .51 0 0 0 .7-.2l.2-.5-.1-1-.4-.4z"/>
<path d="M197 41.5h1.1l.4 .6 .1 1.3-.3 .5-.3 .2-1 .1zM197.3 41.8v2h.4a.85 .85 0 0 0 .6-1.1l-.1-.6a.36 .36 0 0 0-.5-.3z"/>
<path d="M199.7 41.5l1.1 .1 .2 .5-.1 .5a.17 .17 0 0 0-.1 .2 .17 .17 0 0 0 .2 .1l.1 .6-.3 .6-.3 .1h-.8zM199.9 41.8v.8h.4a.4 .4 0 0 0 .5-.4 .4 .4 0 0 0-.5-.4zM199.9 42.9v.9h.5a.47 .47 0 0 0 .4-.4 .47 .47 0 0 0-.5-.5z"/>
<path d="M204.2 41.6l.4-.2h.3l.5 .4 .2 .4v1.3l-.2 .3-.4 .4-.6-.1-.5-.6-.1-1.1zM204.4 41.9l-.3 .6 .1 1a.63 .63 0 0 0 .8 .3 .63 .63 0 0 0 .4-.8v-.6l-.2-.5a.52 .52 0 0 0-.8 0z"/>
<path d="M208.6 41.5h.9l.2 .1 .2 .3-.1 .6a.2 .2 0 0 0-.1 .3 .2 .2 0 0 0 .2 .1l.1 .6-.2 .6-.4 .1h-.8zM208.8 41.8v.8h.6a.4 .4 0 0 0 .3-.5 .4 .4 0 0 0-.5-.3zM208.8 42.9v.9h.6a.47 .47 0 0 0 .4-.5 .47 .47 0 0 0-.5-.4z"/>
<path d="M210.6 41.7l.3-.2 .5-.1 .5 .4 .1 .4 .1 .5-.1 .8-.1 .3-.5 .4-.6-.1-.4-.6-.1-1zM210.8 41.9l-.3 .6 .2 1a.6 .6 0 0 0 .7 .3 .6 .6 0 0 0 .4-.7v-.7l-.1-.3a.52 .52 0 0 0-.9-.2z"/>
<path d="M221.4 41.5h.3l.7 2.7h-.2l-.2-.9h-.8l-.2 .9h-.3zM221.5 41.8l-.3 1.2h.7z"/>
<path d="M222.6 41.5h1.1l.3 .2 .2 .7-.2 .3-.4 .3 .3 .2 .4 1h-.3l-.5-1.1-.2-.1h-.4v1.2h-.3zM222.9 41.8v.9h.6a.45 .45 0 0 0 .4-.5 .45 .45 0 0 0-.4-.4z"/>
<path d="M224.6 41.5h1.1l.3 .3v.7l-.2 .4-.3 .1 .3 .3 .4 .9h-.3l-.5-1.1-.2-.1h-.4v1.2h-.2zM224.8 41.8v.9l.9-.1 .1-.4a.44 .44 0 0 0-.4-.4z"/>
<path d="M227 41.5h.3l.7 2.7h-.3l-.2-.9h-.8l-.2 .9h-.3zM227.1 41.8l-.3 1.2h.6z"/>
</g>
<g font-size="2.9">
<text x="80.3" y="78.9">02</text>
<text x="67.9" y="118.2">01</text>
<text x="202.2" y="138.5">04</text>
<text x="140.2" y="164.4">03</text>
<text x="22.8" y="179.2">03</text>
<text x="22.8" y="175.3">04</text>
<text x="38.5" y="179.2">ISMC</text>
<text x="38.5" y="175.3">ISMC</text>
<text x="59.3" y="179.2">75 X 40 X 1000L</text>
<text x="60.1" y="175.3">75 X 40 X 800L</text>
<text x="87.9" y="179.2">2 NOS</text>
<text x="87.9" y="175.3">4 NOS</text>
<text x="22.8" y="183">02</text>
<text x="38.5" y="183">ISMC</text>
<text x="59.3" y="183">75 X 40 X 1500L</text>
<text x="88.7" y="183">1 NO</text>
<text x="19.8" y="190.8">SR.NO</text>
<text x="23" y="186.9">01</text>
<text x="32.3" y="190.8">DESCRIPTION</text>
<text x="38.5" y="186.9">ISMC</text>
<text x="59.1" y="190.8">SPECIFICATION</text>
<text x="59.3" y="186.9">75 X 40 X 2690L</text>
<text x="87.9" y="186.9">2 NOS</text>
<text x="89.1" y="190.7">QTY</text>
</g>
<g font-size="2.2">
<text x="235.4" y="169.5">NIHVA TECHNOLOGIES</text>
<text x="238.5" y="171.9">PVT. LTD. PUNE</text>
</g>
<g font-size="2">
<text x="181" y="171.5">HIGH SPEED DOOR</text>
<text x="181" y="173.9">HS9020GAT STRUCTURE.</text>
<text x="210.3" y="179.3">CLIENT -</text>
<text x="210.2" y="185.1">SITE -</text>
<text x="210.3" y="182.2">PROJECT -</text>
<text x="209.9" y="190.9">SCALE: NTS</text>
<text x="210.2" y="188">DWG. NO. : NIHVA/19-20/VDR/049</text>
<text x="228.1" y="190.9">WT:</text>
<text x="242.6" y="190.9">SHEET: 01 OF 01</text>
<text x="250.8" y="187.9">REV- 00</text>
</g>
<g font-size="1.8">
<text x="117.8" y="32.7">40</text>
<text x="91.2" y="39.8">1500</text>
<text x="114.5" y="60.6" transform="rotate(-90 114.5 60.6)">450</text>
<text x="91.2" y="84.9">1500</text>
<text x="140.6" y="105.6" transform="rotate(-90 140.6 105.6)">2730</text>
<text x="114.5" y="115.1" transform="rotate(-90 114.5 115.1)">2200</text>
<text x="136.1" y="151.6">40</text>
</g>
<g font-size="1.7">
<text x="240.3" y="173.7">Tel : 020 66304033</text>
<text x="188.3" y="176.7">NAME</text>
<text x="188.8" y="179.1">P.V.A</text>
<text x="196.6" y="176.7">SIGN</text>
<text x="202.4" y="178.9">28.05.19</text>
<text x="203.3" y="176.7">DATE</text>
<text x="210.9" y="176.9">Website:- www.nihva.com</text>
<text x="238.4" y="175.4">Email:- info@nihva.com</text>
<text x="188.9" y="182">V.M.T</text>
<text x="202.4" y="181.8">28.05.19</text>
</g>
<g font-size="1.5">
<text x="177.2" y="179.2">DRAWN</text>
<text x="177.1" y="181.8">CHECK</text>
<text x="177.2" y="185">APPROVAL</text>
</g>
<g font-size="1.4">
<text x="177.3" y="187.6">If any queries contact : design@nihva.com</text>
<text x="177.6" y="190.6">ALL DIMENSION ARE IN mm</text>
</g>
<text font-size="1.3" x="178.3" y="169.1">TITLE</text>
</svg>
